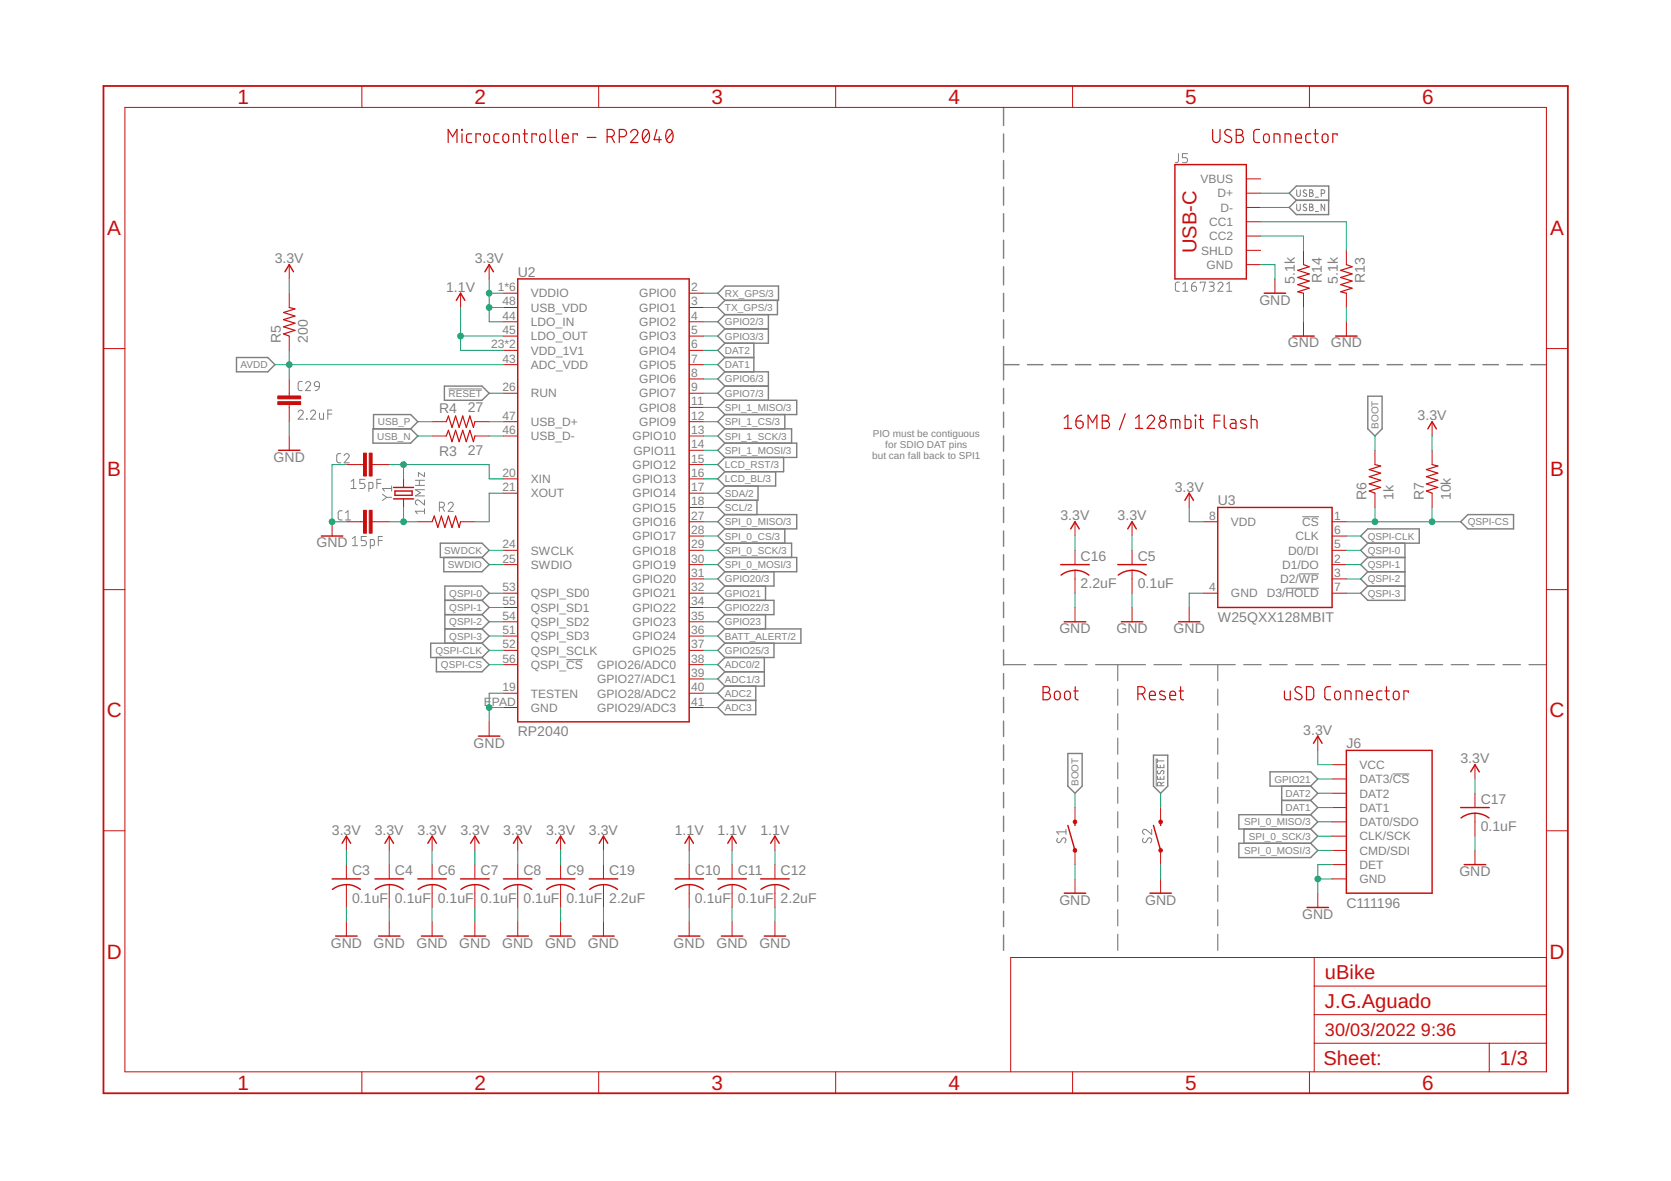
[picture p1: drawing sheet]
<svg xmlns="http://www.w3.org/2000/svg" width="297mm" height="210mm" viewBox="0 0 297 210" stroke-linecap="round" stroke-linejoin="round" font-family="sans-serif">
<g fill="none" stroke="#808080" stroke-width=".21">
<path d="M178.4 118.1h3.9M183.8 118.1h4M189.3 118.1h4M194.8 118.1h8.8M198.7 118.1v2.9M205.1 118.1h5M211.6 118.1h8M216.5 118.1v2.9M221.1 118.1h3.1M225.7 118.1h3.1M230.3 118.1h3.1M234.9 118.1h3.1"/>
<path d="M239.5 118.1h3.1M244.1 118.1h3.1M248.7 118.1h3.1M253.3 118.1h3.2M258 118.1h3.1M262.6 118.1h3.1M267.2 118.1h3.1M271.8 118.1h3.1M198.7 122.5v2.8M198.7 126.9v2.8M198.7 131.2v2.8M198.7 135.6v2.8"/>
<path d="M198.7 139.9v2.9M216.5 122.5v2.8M216.5 126.9v2.8M216.5 131.2v2.8M216.5 135.6v2.8M216.5 139.9v2.9M198.7 144.3v2.8M198.7 148.6v2.9M198.7 153v2.9M198.7 157.4v2.8M216.5 144.3v2.8M216.5 148.6v2.9"/>
<path d="M216.5 153v2.9M216.5 157.4v2.8M198.7 161.7v2.8M198.7 166.1v2.8M216.5 161.7v2.8M216.5 166.1v2.8"/>
</g>
<g fill="none" stroke="#808080" stroke-width=".18">
<path d="M209.5 27.3l-.1 1.4-.1 .2h-.4M211.1 27.3h-.9v.7h.5a.45 .45 0 0 1 .4 .5 .45 .45 0 0 1-.4 .4h-.5M230.5 36.3v1l.3 .1 .3-.1v-1M230.5 33.7v1l.3 .2 .3-.2v-1M232.2 36.4l-.4-.1-.1 .3 .6 .5a.33 .33 0 0 1-.2 .4 .33 .33 0 0 1-.5-.2M232.2 33.8h-.4l-.1 .2 .5 .4a.29 .29 0 0 1 0 .5 .29 .29 0 0 1-.4-.1h-.2M232.8 36.3h.3l.3 .2-.3 .3 .3 .3-.1 .3h-.5zM232.8 33.7h.3l.3 .3-.3 .3 .3 .2-.1 .4h-.5zM232.8 36.8h.3M232.8 34.3h.3M233.8 37.6h.6M233.8 35.1h.6"/>
<path d="M234.9 34.4l.5-.1v-.4l-.5-.2v1.2M235.5 36.3v1.1l-.7-1.1v1.1M209.7 50.1l-.7 .1-.1 .3 .1 1.1 .2 .2h.5M210.2 51.8h.9M210.2 50.5l.5-.4v1.7M211.8 50.9h.5a.45 .45 0 0 1 .4 .5 .45 .45 0 0 1-.4 .4 .45 .45 0 0 1-.5-.5zM212.5 50.1l-.2 .1a.68 .68 0 0 0-.5 .7M213.4 50.3v-.2h.9l-.5 1.7M214.9 50.1h.6a.36 .36 0 0 1 .3 .4 .36 .36 0 0 1-.3 .4h-.4M215.4 50.9a.46 .46 0 0 1 .4 .4 .46 .46 0 0 1-.4 .5h-.5M216.5 50.5a.44 .44 0 0 1 .6-.3 .44 .44 0 0 1 .2 .7l-.8 .9h.9M218.1 51.8h.9"/>
<path d="M218.1 50.5l.4-.4v1.7M53 73.2a.45 .45 0 0 1 .6-.3 .45 .45 0 0 1 .2 .7l-.8 .9h.9M53.7 67.8h-.5l-.2 .4 .1 1.1 .6 .1M54.3 68.2a.44 .44 0 0 1 .6-.4 .44 .44 0 0 1 .2 .7l-.8 .9h.9M54.5 74.4l.1 .1zM55.2 73.2a.44 .44 0 0 1 .6-.3 .44 .44 0 0 1 .2 .7l-.8 .9h.9M56 67.9l.3-.1 .3 .1 .2 .8-.8-.1-.1-.4zM56.8 73.4v.9l.3 .2h.4v-1.1M56.8 68.7a.74 .74 0 0 1-.8 .7M58.3 73.6h.7M59 72.9h-.7v1.6M79.7 69.1h6"/>
<path d="M60.6 80.6h-.5l-.2 .4 .1 1.1 .6 .2M60.8 90.8h-.5l-.2 .3 .1 1.2 .6 .1M61.2 81a.44 .44 0 0 1 .6-.4 .44 .44 0 0 1 .1 .7l-.7 1h.9M61.4 92.4h.9M61.4 91.1l.5-.3v1.6M62.4 85.6l.5-.4v1.6M62.4 86.8h.9M62.7 95.7l.4-.3v1.6M62.7 97h.9M64.9 85.2h-.9v.7h.5a.46 .46 0 0 1 .4 .5 .46 .46 0 0 1-.4 .4h-.5M65.1 95.4h-.9v.7h.6a.46 .46 0 0 1 .3 .4 .46 .46 0 0 1-.3 .5h-.6M65.6 86.8h.5l.2-.1v-.7l-.1-.2-.6-.1v1.7"/>
<path d="M65.8 97h.6l.1-.2v-.6l-.1-.3h-.6v1.6M67 85.9h.7M67.2 96.1h.8M67.7 85.2h-.7v1.6M68 95.4h-.8v1.6M68 87.8l.7 .6M68.7 88.4l-.7 .5M68.7 88.4h.9M69.6 86.8h-1.6l.3 .5M69.6 86.4v.9M73.8 86.3h1.7M73.8 85.4h1.7"/>
<path d="M74.5 85.4v.9M75.5 88.9v.8l-1-.7a.44 .44 0 0 0-.6 .1 .44 .44 0 0 0 .3 .6M75.5 90.9h-1.7l.4 .4M75.5 84v.7l-1.1-.7v.7M75.5 90.4v.9M75.5 87h-1.7l.9 .6-.9 .5h1.7M78.1 90.2h.5a.46 .46 0 0 0 .4-.5 .46 .46 0 0 0-.4-.4h-.5v1.6M78.7 90.2l.3 .7M79.7 89.6a.44 .44 0 0 1 .6-.3 .44 .44 0 0 1 .1 .7l-.7 .9h.9M231.5 91.8h3M100.7 117.2h2.9M228.5 104.5h6"/>
<path d="M230.9 102h3.6M205.5 134.9v4.8M205.7 134.9v.7M205.7 135.9v.5h1.2v-.5M205.7 138v.5h1.2v-.5M205.7 135.2h1.2M205.8 137v.4l.2 .1 .2-.1 .2-.3a.32 .32 0 0 1 .5 0 .32 .32 0 0 1-.2 .5M206.2 136v.4M206.2 138.1v.4M206.4 139.7l-.1-.6-.3-.1-.2 .2-.1 .5h1.2M206.9 139l-.5 .3M247.6 137.6h2.9"/>
<path d="M188 149l-.1 .2a.38 .38 0 0 0 .1 .5 .38 .38 0 0 0 .5-.1l.3-.5a.41 .41 0 0 1 .6-.1 .41 .41 0 0 1 0 .6l-.1 .2M189.5 147.8h-1.6l.3 .5M189.5 147.4v.9M203.2 149l-.1 .2a.38 .38 0 0 0 .2 .5 .38 .38 0 0 0 .5-.1l.2-.5a.41 .41 0 0 1 .7-.1 .41 .41 0 0 1-.1 .6l-.1 .2M204.7 147.4v.9l-.9-.8a.44 .44 0 0 0-.7 .2 .44 .44 0 0 0 .4 .6"/>
</g>
<g fill="none" stroke="#808080" stroke-width=".25">
<path d="M178.4 19.1v3.2M178.4 23.8v3.2M178.4 28.5v3.2M178.4 33.3v3.2M178.4 38v3.2M229.2 34.3l1.2-1.2h5.8v2.5h-5.8zM230.4 35.6l-1.2 1.3 1.2 1.2h5.8v-2.5M127.6 52.1l1.3-1.3h9.5v2.6h-9.5zM128.9 55.9l-1.3 1.3 1.3 1.3M128.9 53.4l-1.3 1.3 1.3 1.2M128.9 58.5h7.7M128.9 58.5l-1.3 1.2 1.3 1.3"/>
<path d="M136.6 55.9v5.1h-7.7M138.2 53.4v2.5h-9.3M178.4 42.7v3.2M178.4 47.4v3.2M178.4 52.1v3.3M178.4 56.9v3.2M42 63.5h5.6l1.3 1.3-1.3 1.3h-5.6zM66.3 76.2h6.7l1.3 1.3-1.3 1.3h-6.7zM66.4 76.2v-2.5h6.6l1.3 1.3-1.3 1.2M79 68.6h6.7l1.3 1.3-1.3 1.2h-6.7zM128.9 76.2l-1.3 1.3 1.3 1.3M128.9 73.7l-1.3 1.3 1.3 1.2"/>
<path d="M128.9 68.6l-1.3 1.3 1.3 1.2M128.9 71.1h12.7v2.6h-12.7M128.9 68.6h7.7M128.9 78.8h12.7v2.5h-12.7M128.9 76.2h11.8v2.6M128.9 66.1h7.7v5M128.9 63.5h5.1M128.9 61l-1.3 1.3 1.3 1.2M128.9 66.1l-1.3 1.3 1.3 1.2M128.9 71.1l-1.3 1.3 1.3 1.3M128.9 63.5l-1.3 1.3 1.3 1.3M128.9 78.8l-1.3 1.2 1.3 1.3"/>
<path d="M134 61v5.1M139.5 73.7v2.5M178.4 61.6v5.9M178.4 69v2.8M178.4 73.3v2.7M178.4 77.5v2.7M178.4 64.8h2.7M182.6 64.8h2.8M186.9 64.8h2.8M191.2 64.8h2.7M195.4 64.8h2.8M199.7 64.8h2.8"/>
<path d="M204 64.8h2.7M208.2 64.8h2.8M212.5 64.8h2.7M216.7 64.8h2.8M221 64.8h2.8M225.3 64.8h2.7M229.5 64.8h2.8M233.8 64.8h2.7M238 64.8h2.8M242.3 64.8h2.8M243.1 70.4h2.6v5.8l-1.3 1.3-1.3-1.3zM246.6 64.8h2.7"/>
<path d="M250.8 64.8h2.8M255.1 64.8h2.8M259.3 64.8h2.8M263.6 64.8h2.8M267.9 64.8h2.7M272.1 64.8h2.8M78.3 96.5h7.4l1.3 1.3-1.3 1.3h-7.4zM78.9 99.1v2.5h6.8l1.3-1.2-1.3-1.3M128.9 99.1h12.7v2.5h-12.7M128.9 91.5h12.7v2.5h-12.7M128.9 96.5h11.8v2.6M128.9 91.5l-1.3 1.2 1.3 1.3"/>
<path d="M128.9 96.5l-1.3 1.3 1.3 1.3M128.9 99.1l-1.3 1.3 1.3 1.2M128.9 94l-1.3 1.3 1.3 1.2M128.9 81.3l-1.3 1.3 1.3 1.2M128.9 83.8l-1.3 1.3 1.3 1.3M128.9 86.4l-1.3 1.3 1.3 1.2M128.9 88.9l-1.3 1.3 1.3 1.3M134.6 88.9v2.6M134.7 86.4v2.5h-5.8M137.9 83.8v2.6h-9M139.3 81.3v2.5h-10.4M139.5 94v2.5"/>
<path d="M178.4 81.7v2.7M178.4 85.9v2.7M178.4 90.1v2.8M178.4 94.4v2.7M178.4 98.6v2.7M241.9 95.3l1.2-1.3h9.2v2.5h-9.2zM243.1 99.1h6.6M243.1 96.5l-1.2 1.3 1.2 1.3M243.1 99.1l-1.2 1.3 1.2 1.2M249.7 96.5v10.2h-6.6l-1.2-1.3 1.2-1.2M259.7 92.7l1.2-1.2h8.1v2.5h-8.1zM77.6 116.9v2.5h8.1l1.3-1.3-1.3-1.2"/>
<path d="M79.1 106.7h6.6M79.1 111.8h6.6M79.1 109.2h6.6M85.7 114.3h-9.1v2.6h9.1M85.7 114.3l1.3 1.3-1.3 1.3M85.7 106.7l1.3-1.3-1.3-1.2h-6.6v10.1M85.7 111.8l1.3 1.3-1.3 1.2M85.7 106.7l1.3 1.3-1.3 1.2M85.7 109.2l1.3 1.3-1.3 1.3M128.9 119.4h7M128.9 111.8h13.5v2.5h-13.5M128.9 106.7h8.7v2.5h-8.7"/>
<path d="M128.9 116.9l-1.3 1.2 1.3 1.3M128.9 119.4l-1.3 1.3 1.3 1.2M128.9 109.2l-1.3 1.3 1.3 1.3M128.9 104.2l-1.3 1.2 1.3 1.3M128.9 106.7l-1.3 1.3 1.3 1.2M128.9 111.8l-1.3 1.3 1.3 1.2M128.9 101.6l-1.3 1.3 1.3 1.3M128.9 114.3l-1.3 1.3 1.3 1.3M135.9 116.9v5h-7M136.1 104.2v2.5M136.1 109.2v2.6M137.6 114.3v2.6h-8.7"/>
<path d="M137.6 101.6v2.6h-8.7M178.4 102.8v2.8M178.4 107v2.8M178.4 111.3v2.7M178.4 115.5v2.7M178.4 119.7v2.7M243.1 101.6h6.6M243.1 104.2h6.6M243.1 101.6l-1.2 1.3 1.2 1.3M128.9 124.5h5.4M128.9 121.9l-1.3 1.3 1.3 1.3M134.3 121.9v5.1h-5.4l-1.3-1.2 1.3-1.3"/>
<path d="M178.4 124v2.7M178.4 128.2v2.7M178.4 132.4v2.7M178.4 136.6v2.7M189.8 133.9h2.6v5.8l-1.3 1.3-1.3-1.3zM205 134.2h2.6v5.5l-1.3 1.3-1.3-1.3zM225.8 137.2h7.2l1.3 1.3-1.3 1.2h-7.2zM227.8 139.7v5.1M233 139.7l1.3 1.3-1.3 1.3M178.4 140.8v2.8M178.4 145.1v2.7M178.4 149.3v2.7"/>
<path d="M178.4 153.5v2.8M178.4 157.7v2.8M220.2 149.9h12.8l1.3 1.3-1.3 1.2h-12.8zM221.1 147.3v2.6M227.8 142.3h5.2M233 144.8l1.3 1.3-1.3 1.2M233 144.8h-12.8v2.5h12.8M233 147.3l1.3 1.3-1.3 1.3M233 142.3l1.3 1.2-1.3 1.3M178.4 162v2.7M178.4 166.2v2.7"/>
</g>
<g fill="none" stroke="#c90d0c" stroke-width=".21">
<path d="M79.7 25.3v-2.3l.8 1.3 .7-1.3v2.3M82.1 23h.1v.1h-.1zM82.1 23.8v1.5M83.8 23.8h-.6l-.3 .4 .1 1 .8 .1M85.4 24v-.2h-.8v1.5M86.1 24l.5-.2a.47 .47 0 0 1 .4 .5v.5a.52 .52 0 0 1-.5 .5 .52 .52 0 0 1-.5-.5zM88.7 23.8h-.7l-.2 .4 .1 1 .8 .1M89.5 24l.5-.2a.47 .47 0 0 1 .4 .5v.5a.52 .52 0 0 1-.5 .5 .52 .52 0 0 1-.5-.5zM91.3 25.3v-1.5l.9 .1 .1 1.4M93 23.8h.8M93.3 23v2.1l.2 .2h.3M95.3 24v-.2h-.7v1.5"/>
<path d="M96.1 24l.4-.2a.47 .47 0 0 1 .5 .5v.5a.52 .52 0 0 1-.6 .5 .52 .52 0 0 1-.5-.5zM97.8 23v2l.1 .2 .3 .1M98.9 23v2.1l.4 .2M100 24.6h1a.54 .54 0 0 0-.4-.8 .54 .54 0 0 0-.6 .5l.1 .9 .9 .1M102.6 24v-.2h-.7v1.5M104.4 24.4h1.5M107.9 24.3h.7a.65 .65 0 0 0 .6-.6 .65 .65 0 0 0-.6-.7h-.7v2.3M108.7 24.3l.5 1M110.1 24.3h.6a.65 .65 0 0 0 .7-.6 .65 .65 0 0 0-.7-.7h-.6v2.3M112.1 23.5a.65 .65 0 0 1 .9-.5 .65 .65 0 0 1 .2 1l-1.1 1.3h1.3M114.4 23.2a.53 .53 0 0 1 .7-.1 .53 .53 0 0 1 .3 .5 1.53 1.53 0 0 1-.4 1.7h-.2a1.4 1.4 0 0 1-.4-2.1zM115.3 23.5l-1 1.3"/>
<path d="M116.8 23l-.5 1.8h1.3M117.2 24.3v1M118.6 23.2a.55 .55 0 0 1 .6-.1 .55 .55 0 0 1 .4 .5 1.32 1.32 0 0 1-.6 1.7 1.4 1.4 0 0 1-.4-2.1zM119.5 23.5l-1 1.3M215.6 23v1.7a.66 .66 0 0 0 .6 .6 .66 .66 0 0 0 .7-.6v-1.7M218.8 23.2a.58 .58 0 0 0-.9-.1 .58 .58 0 0 0 .1 .9l.7 .4a.54 .54 0 0 1 .2 .7 .54 .54 0 0 1-.8 .2l-.4-.3M219.8 23h.6a.52 .52 0 0 1 .5 .5 .52 .52 0 0 1-.5 .5 .65 .65 0 0 1 .7 .7 .65 .65 0 0 1-.7 .6h-.6zM219.8 24h.6M223.9 23h-.5a.54 .54 0 0 0-.5 .5l.1 1.6 .2 .2h.7M224.7 24l.5-.2a.47 .47 0 0 1 .4 .5v.5a.52 .52 0 0 1-.5 .5 .52 .52 0 0 1-.5-.5zM226.5 25.3v-1.5l.9 .1 .1 1.4M228.4 25.3v-1.5l1 .1 .1 1.4"/>
<path d="M230.3 24.6h1.1a.54 .54 0 0 0-.4-.8 .54 .54 0 0 0-.7 .5l.1 .9 1 .1M233 23.8h-.6l-.3 .4v.8l.1 .2 .8 .1M233.6 23.8h.7M233.8 23v2.1l.3 .2h.2M235.2 24l.4-.2a.47 .47 0 0 1 .5 .5v.5a.52 .52 0 0 1-.5 .5 .52 .52 0 0 1-.6-.5zM237.7 24v-.2h-.8v1.5M51.4 54.7l1 .2-2 .6 2 .7-2 .6 2 .6-2 .7 2 .6-2 .7 1 .3M231.7 47l1 .4-2 .6 2 .7-2 .6 2 .7-2 .6 2 .6-2 .7 1 .2M239.3 47l1 .4-2 .6 2 .7-2 .6 2 .7-2 .6 2 .6-2 .7 1 .2M79.3 77.5l.4-1 .6 2 .7-2 .6 2 .7-2 .6 2 .6-2 .7 2 .2-1M79.3 75l.4-1.1 .6 2.1 .7-2.1 .6 2.1 .7-2.1 .6 2.1 .6-2.1 .7 2.1 .2-1M189.2 74.3l.6-.5v2.3"/>
<path d="M189.2 76.1h1.3M191.3 74.8h.7a.66 .66 0 0 1 .6 .8 .66 .66 0 0 1-.7 .5 .66 .66 0 0 1-.6-.6zM192.3 73.8h-.3a1.04 1.04 0 0 0-.7 1M193.4 76.1v-2.3l.8 1.3 .8-1.3v2.3M195.9 73.8h.7a.52 .52 0 0 1 .5 .5 .52 .52 0 0 1-.5 .5 .66 .66 0 0 1 .6 .7 .66 .66 0 0 1-.6 .6h-.7zM195.9 74.8h.7M200 73.5l-1 2.9M201.8 76.1h1.3M201.8 74.3l.7-.5v2.3M203.9 74.3a.64 .64 0 0 1 .9-.5 .64 .64 0 0 1 .2 1l-1.1 1.3h1.3M208.2 76.1v-1.5l1.4 .1 .1 1.4M209 74.6v1.5"/>
<path d="M210.7 73.8v2.3h.8l.2-.2v-1.1l-.2-.2h-.8M212.4 73.8h.2v.1h-.2zM212.5 74.6v1.5M213.1 74.6h.8M213.4 73.8v2.1l.3 .2h.2M215.8 74.8h1.1M216.9 73.8h-1.1v2.3M217.6 73.8v2.1l.4 .2M218.8 74.6h.7l.2 .4v1.1h-.6a.46 .46 0 0 1-.4-.4 .46 .46 0 0 1 .4-.5h.6M221.5 74.7a.61 .61 0 0 0-1 .1l.1 .3 .8 .4a.34 .34 0 0 1 .2 .4 .34 .34 0 0 1-.3 .2l-.7-.1M222.4 74.6h.8l.2 .2 .1 1.3M222.4 73.8v2.3"/>
<path d="M76.8 92.7l.4-1 .6 2 .7-2 .6 2 .6-2 .6 2 .7-2 .6 2 .3-1M244.4 82.6l1 .2-2 .7 2 .6-2 .6 2 .7-2 .6 2 .6-2 .7 1 .4M254.6 82.6l1 .2-2 .7 2 .6-2 .6 2 .7-2 .6 2 .6-2 .7 1 .4M185.4 122h.7a.52 .52 0 0 1 .5 .6 .52 .52 0 0 1-.5 .5 .65 .65 0 0 1 .6 .6 .65 .65 0 0 1-.6 .7h-.7zM185.4 123.1h.7M187.5 123l.4-.2 .4 .2 .2 .9a.52 .52 0 0 1-.6 .5 .52 .52 0 0 1-.5-.5zM189.4 123l.4-.2a.92 .92 0 0 1 .2 1.5l-.3 .1-.4-.4-.1-.7zM190.9 122.8h.8M191.1 122v2l.2 .3 .4 .1M202.3 123.3h.6a.65 .65 0 0 0 .7-.6 .65 .65 0 0 0-.7-.7h-.6v2.4M203 123.3l.6 1.1M204.3 123.6h1.1a.55 .55 0 0 0-.4-.8 .55 .55 0 0 0-.7 .5l.1 1 1 .1"/>
<path d="M207.1 123a.59 .59 0 0 0-1 .1l.1 .3a1.23 1.23 0 0 1 1 .6l-.1 .2a.82 .82 0 0 1-1 0M207.9 123.6h1.1a.54 .54 0 0 0-.4-.8 .54 .54 0 0 0-.7 .5l.2 1 .9 .1M209.6 122.8h.8M209.9 122v2.1l.2 .3h.3M228.3 122.8v1.2l.2 .3 .2 .1h.7v-1.6M231.3 122.2a.58 .58 0 0 0-.9-.1 .58 .58 0 0 0 .1 .9l.7 .4a.58 .58 0 0 1 .1 .9 .58 .58 0 0 1-.9-.1l-.3-.1M232.2 122l.9 .1 .4 .4v1.4l-.4 .5h-.9zM236.5 122h-.5a.51 .51 0 0 0-.5 .6v1.4l.4 .4h.6M237.4 123l.4-.2a.92 .92 0 0 1 .2 1.5l-.3 .1-.4-.4-.1-.7zM239.1 124.4v-1.6l1 .1 .1 1.5M241.1 124.4v-1.6h.6l.4 .3v1.3M243 123.6h1a.54 .54 0 0 0-.4-.8 .54 .54 0 0 0-.6 .5l.1 1 .9 .1"/>
<path d="M245.7 122.8l-.7 .1-.2 .3v.8l.1 .3 .8 .1M246.2 122.8h.8M246.5 122v2.1l.2 .3h.3M247.8 123l.5-.2a.47 .47 0 0 1 .4 .5v.6a.52 .52 0 0 1-.5 .5 .52 .52 0 0 1-.5-.5zM250.3 123.1v-.3h-.7v1.6"/>
<circle cx="206.7" cy="75.5" r=".65"/>
<circle cx="206.7" cy="74.3" r=".52"/>
</g>
<g fill="none" stroke="#c90d0c" stroke-width=".18">
<path d="M22.2 19.1h252.7v171.4h-252.7zM64.3 15.3v3.8M106.4 15.3v3.8M148.5 15.3v3.8M190.7 15.3v3.8M232.8 15.3v3.8M221.6 31.8h2.5M221.6 39.4h2.5M221.6 34.3h2.5M221.6 36.9h2.5M51.4 47v2.6M51.4 52.1v2.6"/>
<path d="M51.4 59.7v2.6M81.9 52.1v2.6M87 47v2.6M89.5 54.7h2.5M89.5 52.1h2.5M89.5 57.2h2.5M89.5 59.7h2.5M122.5 54.7h2.6M122.5 52.1h2.6M122.5 57.2h2.6M122.5 59.7h2.6M221.6 47h2.5"/>
<path d="M221.6 42h2.5M221.6 44.5h2.5M226.6 49.6v2.5M231.7 44.5v2.5M231.7 52.1v2.6M231.7 57.2v2.5M239.3 44.5v2.5M239.3 52.1v2.6M239.3 57.2v2.5M18.4 62h3.8M51.4 67.4v3M51.4 71.9v3.1"/>
<path d="M51.4 77.5v2.5M76.8 75h2.5M76.8 77.5h2.5M84.4 75h2.6M84.4 77.5h2.6M89.5 69.9h2.5M89.5 62.3h2.5M89.5 75h2.5M89.5 77.5h2.5M89.5 64.8h2.5M122.5 69.9h2.6M122.5 62.3h2.6"/>
<path d="M122.5 75h2.6M122.5 77.5h2.6M122.5 64.8h2.6M122.5 67.4h2.6M122.5 72.4h2.6M254.6 75v2.5M274.9 62h3.8M59 92.7v2.6M61.6 92.7h3M61.6 82.6h3M66.1 92.7h3.1M66.1 82.6h3.1"/>
<path d="M71.7 85.1v1.5M71.7 88.7v1.5M74.3 92.7h2.5M81.9 92.7h2.5M89.5 97.8h2.5M89.5 85.1h2.5M89.5 87.7h2.5M122.5 92.7h2.6M122.5 82.6h2.6M122.5 97.8h2.6M122.5 85.1h2.6M122.5 87.7h2.6"/>
<path d="M122.5 80h2.6M122.5 90.2h2.6M122.5 95.3h2.6M191.1 92.7v2.6M191.1 97.8v2.6M201.2 92.7v2.6M201.2 97.8v2.6M211.4 87.7v2.5M213.9 92.7h2.6M236.8 92.7h2.5M236.8 97.8h2.5M236.8 95.3h2.5"/>
<path d="M244.4 80v2.6M244.4 87.7v2.5M254.6 80v2.6M254.6 87.7v2.5M18.4 104.8h3.8M89.5 100.4h2.5M89.5 105.4h2.5M89.5 108h2.5M89.5 110.5h2.5M89.5 113.1h2.5M89.5 115.6h2.5M89.5 118.1h2.5"/>
<path d="M122.5 100.4h2.6M122.5 102.9h2.6M122.5 105.4h2.6M122.5 108h2.6M122.5 110.5h2.6M122.5 113.1h2.6M122.5 115.6h2.6M122.5 118.1h2.6M191.1 101.4v4M191.1 108v2.5M201.2 101.4v4M201.2 108v2.5"/>
<path d="M211.4 108v2.5M213.9 105.4h2.6M236.8 100.4h2.5M236.8 102.9h2.5M236.8 105.4h2.5M274.9 104.8h3.8M87 128.3v2.5M89.5 123.2h2.5M89.5 125.8h2.5M122.5 123.2h2.6M122.5 125.8h2.6M122.5 120.7h2.6"/>
<path d="M234.3 130.8v2.6M236.8 138.5h2.5M236.8 135.9h2.5M262.2 135.9v2.6M18.4 147.7h3.8M61.6 148.6v2.6M61.6 153.7v2.5M61.6 157.2v4.1M69.2 148.6v2.6M69.2 153.7v2.5M69.2 157.2v4.1M76.8 148.6v2.6"/>
<path d="M76.8 153.7v2.5M76.8 157.2v4.1M84.4 148.6v2.6M84.4 153.7v2.5M84.4 157.2v4.1M92 148.6v2.6M92 153.7v2.5M92 157.2v4.1M99.7 148.6v2.6M99.7 153.7v2.5M99.7 157.2v4.1M107.3 148.6v2.6"/>
<path d="M107.3 153.7v2.5M107.3 157.2v4.1M122.5 148.6v2.6M122.5 153.7v2.5M122.5 157.2v4.1M130.1 148.6v2.6M130.1 153.7v2.5M130.1 157.2v4.1M137.8 148.6v2.6M137.8 153.7v2.5M137.8 157.2v4.1M191.1 143.5v2.6"/>
<path d="M191.1 151.2v2.5M191.1 156.2v2.5M206.3 143.5v2.6M206.3 151.2v2.5M206.3 156.2v2.5M234.3 158.7v2.6M236.8 151.2h2.5M236.8 146.1h2.5M236.8 156.2h2.5M236.8 141h2.5M236.8 143.5h2.5M236.8 148.6h2.5"/>
<path d="M236.8 153.7h2.5M262.2 141v2.5M262.2 144.5v4.1M262.2 151.2v2.5M274.9 147.7h3.8M61.6 163.8v2.6M69.2 163.8v2.6M76.8 163.8v2.6M84.4 163.8v2.6M92 163.8v2.6M99.7 163.8v2.6M107.3 163.8v2.6"/>
<path d="M122.5 163.8v2.6M130.1 163.8v2.6M137.8 163.8v2.6M233.6 170.2v20.3M233.6 175.3h41.3M274.9 170.2h-95.2v20.3M64.3 190.5v3.8M106.4 190.5v3.8M148.5 190.5v3.8M190.7 190.5v3.8M232.8 190.5v3.8M233.6 185.4h41.3"/>
<path d="M233.6 180.3h41.3M264.7 185.4v5.1"/>
</g>
<path d="M18.4 15.3h260.3v179h-260.3z" fill="none" stroke="#c90d0c" stroke-width=".32"/>
<g fill="#c90d0c" stroke="#c90d0c" stroke-width=".18">
<path d="M65.6 90.7h.5v4.1h-.5z"/>
<path d="M64.6 90.7h.5v4.1h-.5z"/>
<path d="M65.6 80.5h.5v4.1h-.5z"/>
<path d="M64.6 80.5h.5v4.1h-.5z"/>
<path d="M49.4 71.4h4v.5h-4z"/>
<path d="M49.4 70.4h4v.5h-4z"/>
</g>
<g fill="none" stroke="#c90d0c" stroke-width=".25">
<path d="M208.9 29.3h12.7v20.3h-12.7zM50.7 48.3l.7-1.3 .8 1.3M81.1 53.4l.8-1.3 .7 1.3M86.2 48.3l.8-1.3 .7 1.3M92 49.6h30.5v78.7h-30.5zM224.7 52.1h3.8M229.8 59.7h3.8M237.4 59.7h3.8M253.8 76.2l.8-1.2 .7 1.2M49.5 80h3.8M57.1 95.3h3.8M70 86.6h3.5"/>
<path d="M70 88.7h3.5M70.2 87.3h3.1v.7h-3.1zM190.3 94l.8-1.3 .8 1.3M200.5 94l.7-1.3 .8 1.3M210.6 88.9l.8-1.2 .8 1.2M216.5 90.2h20.3v17.8h-20.3zM188.6 100.4h5M189.2 110.5h3.8M191.1 101.3a4 4 0 0 1 2.5 .9M191.1 101.4a4.2 4.2 0 0 0-2.5 .8M198.7 100.4h5.1M199.3 110.5h3.8"/>
<path d="M201.2 101.3a4 4 0 0 1 2.5 .9M201.2 101.4h-.5a4 4 0 0 0-1.9 .8M209.5 110.5h3.8M85 130.8h3.9M233.5 132.1l.8-1.3 .7 1.3M239.3 133.4h15.3v25.3h-15.3zM261.4 137.2l.8-1.3 .8 1.3M59 156.2h5.1M59.1 158.1a4 4 0 0 1 5 0M60.8 149.9l.8-1.3 .7 1.3M66.7 156.2h5M66.7 158.1a4 4 0 0 1 5 0"/>
<path d="M68.4 149.9l.8-1.3 .8 1.3M74.3 156.2h5M74.3 158.1a4 4 0 0 1 5 0M76.1 149.9l.7-1.3 .8 1.3M81.9 156.2h5.1M82 158.1a4 4 0 0 1 4.9 0M83.7 149.9l.7-1.3 .8 1.3M89.5 156.2h5.1M89.6 158.1a4 4 0 0 1 4.9 0M91.3 149.9l.7-1.3 .8 1.3M97.1 156.2h5.1M97.2 158.1a4 4 0 0 1 5 0"/>
<path d="M98.9 149.9l.8-1.3 .7 1.3M104.7 156.2h5.1M104.8 158.1a4 4 0 0 1 5 0M106.5 149.9l.8-1.3 .7 1.3M120 156.2h5.1M120.1 158.1a4 4 0 0 1 4.9 0M121.8 149.9l.7-1.3 .8 1.3M127.6 156.2h5.1M127.7 158.1a4 4 0 0 1 4.9 0M129.4 149.9l.7-1.3 .8 1.3M135.2 156.2h5.1M135.3 158.1a4.1 4.1 0 0 1 5 0"/>
<path d="M137 149.9l.8-1.3 .7 1.3M189.2 158.7h3.8M189.8 146.7l1.3 4.5M191.1 146.1v.6M204.4 158.7h3.8M205 146.7l1.3 4.5M206.3 146.1v.6M259.7 143.5h5M260.3 153.7h3.8M262.2 144.5l.5 .1a4.2 4.2 0 0 1 2 .8M262.2 144.5a3.9 3.9 0 0 0-2.5 .9M59.7 166.4h3.8"/>
<path d="M67.3 166.4h3.8M74.9 166.4h3.8M82.5 166.4h3.8M90.1 166.4h3.8M97.7 166.4h3.9M105.4 166.4h3.8M120.6 166.4h3.8M128.2 166.4h3.8M135.8 166.4h3.9M232.3 161.3h3.9"/>
</g>
<g fill="#c90d0c" stroke="#c90d0c" stroke-width=".18">
<path d="M206.1 150.9h.4l.2 .3-.2 .2h-.4z" fill-rule="evenodd"/>
<path d="M190.9 150.9h.4v.5h-.4l-.1-.2z" fill-rule="evenodd"/>
<circle cx="206.3" cy="146.1" r=".33"/>
<circle cx="191.1" cy="146.1" r=".33"/>
</g>
<g fill="none" stroke="#0dab76" stroke-width=".18">
<path d="M224.1 39.4h15.2v5.1M224.1 36.9h5.1M224.1 34.3h5.1M51.4 49.6v2.5M81.9 59.7h7.6M81.9 54.7v7.6h7.6M87 49.6v7.6h2.5M87 52.1h2.5M87 54.7h2.5M125.1 52.1h2.5M125.1 54.7h2.5M125.1 57.2h2.5"/>
<path d="M125.1 59.7h2.5M224.1 47h2.5v2.6M224.1 42h7.6v2.5M231.7 54.7v2.5M239.3 54.7v2.5M48.9 64.8h40.6M51.4 62.3v5.1M51.4 75v2.5M74.3 77.5h2.5M74.3 75h2.5M87 69.9h2.5M87 77.5h2.5"/>
<path d="M87 75h2.5M125.1 69.9h2.5M125.1 77.5h2.5M125.1 75h2.5M125.1 62.3h2.5M125.1 64.8h2.5M125.1 67.4h2.5M125.1 72.4h2.5M244.4 77.5v2.5M254.6 77.5v2.5M61.6 82.6h-2.6v10.1h2.6M69.2 82.6h17.8v2.5h2.5"/>
<path d="M69.2 92.7h5.1M71.7 82.6v2.5M71.7 90.2v2.5M87 97.8h2.5M89.5 87.7h-2.5v5h-2.6M125.1 82.6h2.5M125.1 92.7h2.5M125.1 95.3h2.5M125.1 97.8h2.5M125.1 87.7h2.5M125.1 85.1h2.5M125.1 80h2.5"/>
<path d="M125.1 90.2h2.5M191.1 95.3v2.5M201.2 95.3v2.5M211.4 90.2v2.5h2.5M239.3 92.7h20.4M239.3 95.3h2.6M239.3 97.8h2.6M244.4 90.2v2.5M254.6 90.2v2.5M87 105.4h2.5M87 100.4h2.5M87 118.1h2.5"/>
<path d="M87 115.6h2.5M87 113.1h2.5M87 108h2.5M87 110.5h2.5M125.1 105.4h2.5M125.1 100.4h2.5M125.1 118.1h2.5M125.1 115.6h2.5M125.1 113.1h2.5M125.1 108h2.5M125.1 110.5h2.5M125.1 102.9h2.5"/>
<path d="M191.1 105.4v2.6M201.2 105.4v2.6M213.9 105.4h-2.5v2.6M239.3 105.4h2.6M239.3 100.4h2.6M239.3 102.9h2.6M87 125.8h2.5M89.5 123.2h-2.5v5.1M125.1 125.8h2.5M125.1 123.2h2.5M125.1 120.7h2.5M234.3 133.4v2.5h2.5"/>
<path d="M234.3 138.5h2.5M262.2 138.5v2.5M61.6 151.2v2.5M69.2 151.2v2.5M76.8 151.2v2.5M84.4 151.2v2.5M92 151.2v2.5M99.7 151.2v2.5M107.3 151.2v2.5M122.5 151.2v2.5M130.1 151.2v2.5M137.8 151.2v2.5"/>
<path d="M191.1 141v2.5M191.1 153.7v2.5M206.3 141v2.5M206.3 153.7v2.5M234.3 156.2h2.5M234.3 141h2.5M234.3 146.1h2.5M234.3 148.6h2.5M234.3 151.2h2.5M234.3 143.5h2.5M236.8 153.7h-2.5v5M262.2 148.6v2.6"/>
<path d="M61.6 161.3v2.5M69.2 161.3v2.5M76.8 161.3v2.5M84.4 161.3v2.5M92 161.3v2.5M99.7 161.3v2.5M107.3 161.3v2.5M122.5 161.3v2.5M130.1 161.3v2.5M137.8 161.3v2.5"/>
</g>
<g fill="#0dab76" stroke="#0dab76" stroke-width=".18">
<circle cx="59" cy="92.7" r=".51"/>
<circle cx="87" cy="125.8" r=".51"/>
<circle cx="234.3" cy="156.2" r=".51"/>
<circle cx="87" cy="52.1" r=".51"/>
<circle cx="87" cy="54.7" r=".51"/>
<circle cx="254.6" cy="92.7" r=".51"/>
<circle cx="244.4" cy="92.7" r=".51"/>
<circle cx="71.7" cy="82.6" r=".51"/>
<circle cx="71.7" cy="92.7" r=".51"/>
<circle cx="81.9" cy="59.7" r=".51"/>
<circle cx="51.4" cy="64.8" r=".51"/>
</g>
<g font-size="3.7" fill="#c90d0c">
<text x="42.2" y="18.5">1</text>
<text x="84.4" y="18.5">2</text>
<text x="126.5" y="18.5">3</text>
<text x="168.6" y="18.5">4</text>
<text x="210.7" y="18.5">5</text>
<text x="252.8" y="18.5">6</text>
<text x="19.1" y="41.8">A</text>
<text x="275.6" y="41.8">A</text>
<text x="19.1" y="84.7">B</text>
<text x="275.6" y="84.7">B</text>
<text x="19" y="127.5">C</text>
<text x="275.5" y="127.5">C</text>
<text x="19" y="170.4">D</text>
<text x="275.5" y="170.4">D</text>
<text x="42.2" y="193.7">1</text>
<text x="84.4" y="193.7">2</text>
<text x="126.5" y="193.7">3</text>
<text x="168.6" y="193.7">4</text>
<text x="210.7" y="193.7">5</text>
<text x="252.8" y="193.7">6</text>
</g>
<g font-size="3.6" fill="#c90d0c">
<text x="212.7" y="45" transform="rotate(-90 212.7 45)">USB-C</text>
<text x="235.5" y="174">uBike</text>
<text x="235.5" y="179.1">J.G.Aguado</text>
<text x="235.3" y="189.4">Sheet:</text>
<text x="266.6" y="189.2">1/3</text>
</g>
<g font-size="3.2" fill="#c90d0c">
<text x="235.5" y="184.2">30/03/2022</text>
<text x="252.6" y="184.2">9:36</text>
</g>
<g font-size="2.5" fill="#808080">
<text x="48.8" y="46.8">3.3V</text>
<text x="84.4" y="46.8">3.3V</text>
<text x="79.3" y="51.9">1.1V</text>
<text x="92" y="49.3">U2</text>
<text x="230.2" y="50.5" transform="rotate(-90 230.2 50.5)">5.1k</text>
<text x="235" y="50.4" transform="rotate(-90 235 50.4)">R14</text>
<text x="237.8" y="50.5" transform="rotate(-90 237.8 50.5)">5.1k</text>
<text x="242.6" y="50.4" transform="rotate(-90 242.6 50.4)">R13</text>
<text x="223.9" y="54.1">GND</text>
<text x="49.9" y="61" transform="rotate(-90 49.9 61)">R5</text>
<text x="54.7" y="61" transform="rotate(-90 54.7 61)">200</text>
<text x="228.9" y="61.8">GND</text>
<text x="236.6" y="61.8">GND</text>
<text x="78.1" y="73.5">R4</text>
<text x="83.2" y="73.2">27</text>
<text x="252" y="74.7">3.3V</text>
<text x="48.6" y="82.1">GND</text>
<text x="78.1" y="81.1">R3</text>
<text x="83.2" y="80.8">27</text>
<text x="208.8" y="87.4">3.3V</text>
<text x="216.5" y="89.7">U3</text>
<text x="242.9" y="88.9" transform="rotate(-90 242.9 88.9)">R6</text>
<text x="247.7" y="88.9" transform="rotate(-90 247.7 88.9)">1k</text>
<text x="253.1" y="88.9" transform="rotate(-90 253.1 88.9)">R7</text>
<text x="257.9" y="88.9" transform="rotate(-90 257.9 88.9)">10k</text>
<text x="188.5" y="92.5">3.3V</text>
<text x="198.7" y="92.5">3.3V</text>
<text x="56.3" y="97.3">GND</text>
<text x="192.1" y="99.7">C16</text>
<text x="202.3" y="99.7">C5</text>
<text x="192.1" y="104.5">2.2uF</text>
<text x="202.3" y="104.5">0.1uF</text>
<text x="188.3" y="112.5">GND</text>
<text x="198.5" y="112.5">GND</text>
<text x="208.6" y="112.5">GND</text>
<text x="216.5" y="110.5">W25QXX128MBIT</text>
<text x="92" y="130.8">RP2040</text>
<text x="231.7" y="130.6">3.3V</text>
<text x="84.2" y="132.9">GND</text>
<text x="239.3" y="132.9">J6</text>
<text x="259.6" y="135.7">3.3V</text>
<text x="263.2" y="142.9">C17</text>
<text x="59" y="148.3">3.3V</text>
<text x="66.6" y="148.3">3.3V</text>
<text x="74.2" y="148.3">3.3V</text>
<text x="81.8" y="148.3">3.3V</text>
<text x="89.5" y="148.3">3.3V</text>
<text x="97.1" y="148.3">3.3V</text>
<text x="104.7" y="148.3">3.3V</text>
<text x="119.9" y="148.3">1.1V</text>
<text x="127.6" y="148.3">1.1V</text>
<text x="135.2" y="148.3">1.1V</text>
<text x="263.2" y="147.7">0.1uF</text>
<text x="62.6" y="155.6">C3</text>
<text x="70.2" y="155.6">C4</text>
<text x="77.8" y="155.6">C6</text>
<text x="85.4" y="155.6">C7</text>
<text x="93.1" y="155.6">C8</text>
<text x="100.7" y="155.6">C9</text>
<text x="108.3" y="155.6">C19</text>
<text x="123.5" y="155.6">C10</text>
<text x="131.1" y="155.6">C11</text>
<text x="138.8" y="155.6">C12</text>
<text x="259.4" y="155.7">GND</text>
<text x="62.6" y="160.4">0.1uF</text>
<text x="70.2" y="160.4">0.1uF</text>
<text x="77.8" y="160.4">0.1uF</text>
<text x="85.4" y="160.4">0.1uF</text>
<text x="93.1" y="160.4">0.1uF</text>
<text x="100.7" y="160.4">0.1uF</text>
<text x="108.3" y="160.4">2.2uF</text>
<text x="123.5" y="160.4">0.1uF</text>
<text x="131.1" y="160.4">0.1uF</text>
<text x="138.8" y="160.4">2.2uF</text>
<text x="188.3" y="160.8">GND</text>
<text x="203.5" y="160.8">GND</text>
<text x="239.3" y="161.3">C111196</text>
<text x="231.5" y="163.3">GND</text>
<text x="58.8" y="168.4">GND</text>
<text x="66.4" y="168.4">GND</text>
<text x="74" y="168.4">GND</text>
<text x="81.6" y="168.4">GND</text>
<text x="89.3" y="168.4">GND</text>
<text x="96.9" y="168.4">GND</text>
<text x="104.5" y="168.4">GND</text>
<text x="119.7" y="168.4">GND</text>
<text x="127.4" y="168.4">GND</text>
<text x="135" y="168.4">GND</text>
</g>
<g font-size="2.1" fill="#808080">
<text x="213.4" y="32.6">VBUS</text>
<text x="216.4" y="35.1">D+</text>
<text x="214.9" y="40.2">CC1</text>
<text x="217" y="37.6">D-</text>
<text x="213.5" y="45.3">SHLD</text>
<text x="214.5" y="47.8">GND</text>
<text x="214.9" y="42.7">CC2</text>
<text x="88.5" y="51.8">1*6</text>
<text x="94.4" y="52.9">VDDIO</text>
<text x="113.6" y="52.9">GPIO0</text>
<text x="122.9" y="51.8">2</text>
<text x="89.3" y="54.3">48</text>
<text x="89.3" y="56.8">44</text>
<text x="89.3" y="59.4">45</text>
<text x="94.4" y="55.4">USB_VDD</text>
<text x="94.4" y="57.9">LDO_IN</text>
<text x="113.6" y="55.4">GPIO1</text>
<text x="113.6" y="57.9">GPIO2</text>
<text x="122.9" y="54.3">3</text>
<text x="122.9" y="56.8">4</text>
<text x="122.9" y="59.4">5</text>
<text x="87.3" y="61.9">23*2</text>
<text x="89.3" y="64.4">43</text>
<text x="94.4" y="63">VDD_1V1</text>
<text x="94.4" y="65.6">ADC_VDD</text>
<text x="94.4" y="60.5">LDO_OUT</text>
<text x="113.6" y="60.5">GPIO3</text>
<text x="113.6" y="63">GPIO4</text>
<text x="113.6" y="65.6">GPIO5</text>
<text x="122.9" y="61.9">6</text>
<text x="122.9" y="64.4">7</text>
<text x="89.3" y="69.5">26</text>
<text x="94.4" y="70.6">RUN</text>
<text x="113.6" y="68.1">GPIO6</text>
<text x="113.6" y="70.6">GPIO7</text>
<text x="122.9" y="67">8</text>
<text x="122.9" y="69.5">9</text>
<text x="89.3" y="74.6">47</text>
<text x="89.3" y="77.1">46</text>
<text x="94.4" y="75.7">USB_D+</text>
<text x="113.6" y="73.2">GPIO8</text>
<text x="113.6" y="75.7">GPIO9</text>
<text x="122.9" y="72.1">11</text>
<text x="122.9" y="74.6">12</text>
<text x="122.9" y="77.1">13</text>
<text x="94.4" y="78.3">USB_D-</text>
<text x="112.5" y="78.3">GPIO10</text>
<text x="112.5" y="83.3">GPIO12</text>
<text x="112.6" y="80.8">GPIO11</text>
<text x="122.9" y="79.7">14</text>
<text x="122.9" y="82.2">15</text>
<text x="89.3" y="84.8">20</text>
<text x="89.3" y="87.3">21</text>
<text x="94.4" y="85.9">XIN</text>
<text x="94.4" y="88.4">XOUT</text>
<text x="112.5" y="85.9">GPIO13</text>
<text x="112.5" y="88.4">GPIO14</text>
<text x="122.9" y="84.8">16</text>
<text x="122.9" y="87.3">17</text>
<text x="122.9" y="89.8">18</text>
<text x="112.5" y="91">GPIO15</text>
<text x="112.5" y="93.5">GPIO16</text>
<text x="122.9" y="92.4">27</text>
<text x="122.9" y="94.9">28</text>
<text x="214.9" y="92.4">8</text>
<text x="218.8" y="93.5">VDD</text>
<text x="231.5" y="93.5">CS</text>
<text x="237.2" y="94.9">6</text>
<text x="237.2" y="92.4">1</text>
<text x="89.3" y="100">25</text>
<text x="89.3" y="97.5">24</text>
<text x="94.4" y="101.1">SWDIO</text>
<text x="94.4" y="98.6">SWCLK</text>
<text x="112.5" y="96">GPIO17</text>
<text x="112.5" y="98.6">GPIO18</text>
<text x="112.5" y="101.1">GPIO19</text>
<text x="122.9" y="97.5">29</text>
<text x="122.9" y="100">30</text>
<text x="227.9" y="101.1">D1/DO</text>
<text x="229" y="98.6">D0/DI</text>
<text x="230.3" y="96">CLK</text>
<text x="237.2" y="100">2</text>
<text x="237.2" y="97.5">5</text>
<text x="89.3" y="105.1">53</text>
<text x="89.3" y="107.6">55</text>
<text x="94.4" y="106.2">QSPI_SD0</text>
<text x="112.5" y="103.7">GPIO20</text>
<text x="112.5" y="106.2">GPIO21</text>
<text x="122.9" y="102.5">31</text>
<text x="122.9" y="105.1">32</text>
<text x="122.9" y="107.6">34</text>
<text x="214.9" y="105.1">4</text>
<text x="218.8" y="106.2">GND</text>
<text x="225.2" y="106.2">D3/HOLD</text>
<text x="227.6" y="103.7">D2/WP</text>
<text x="237.2" y="105.1">7</text>
<text x="237.2" y="102.5">3</text>
<text x="89.3" y="112.7">51</text>
<text x="89.3" y="110.2">54</text>
<text x="94.4" y="113.8">QSPI_SD3</text>
<text x="94.4" y="111.3">QSPI_SD2</text>
<text x="94.4" y="108.7">QSPI_SD1</text>
<text x="112.5" y="108.7">GPIO22</text>
<text x="112.5" y="111.3">GPIO23</text>
<text x="112.5" y="113.8">GPIO24</text>
<text x="122.9" y="110.2">35</text>
<text x="122.9" y="112.7">36</text>
<text x="89.3" y="115.2">52</text>
<text x="89.3" y="117.8">56</text>
<text x="94.4" y="116.4">QSPI_SCLK</text>
<text x="94.4" y="118.9">QSPI_CS</text>
<text x="106.2" y="118.9">GPIO26/ADC0</text>
<text x="112.5" y="116.4">GPIO25</text>
<text x="122.9" y="115.2">37</text>
<text x="122.9" y="117.8">38</text>
<text x="86" y="125.4">E</text>
<text x="87.5" y="125.4">PAD</text>
<text x="89.3" y="122.9">19</text>
<text x="94.4" y="124">TESTEN</text>
<text x="106.2" y="121.4">GPIO27/ADC1</text>
<text x="106.2" y="124">GPIO28/ADC2</text>
<text x="122.9" y="120.3">39</text>
<text x="122.9" y="122.9">40</text>
<text x="122.9" y="125.4">41</text>
<text x="94.4" y="126.5">GND</text>
<text x="106.2" y="126.5">GPIO29/ADC3</text>
<text x="241.7" y="136.7">VCC</text>
<text x="241.7" y="139.2">DAT3/CS</text>
<text x="241.7" y="141.7">DAT2</text>
<text x="241.7" y="146.8">DAT0/SDO</text>
<text x="241.7" y="144.3">DAT1</text>
<text x="241.7" y="149.4">CLK/SCK</text>
<text x="241.7" y="151.9">CMD/SDI</text>
<text x="241.7" y="154.4">DET</text>
<text x="241.7" y="157">GND</text>
</g>
<g font-size="1.8" fill="#808080">
<text x="128.9" y="52.7">RX_GPS/3</text>
<text x="128.9" y="55.3">TX_GPS/3</text>
<text x="128.9" y="57.8">GPIO2/3</text>
<text x="42.8" y="65.4">AVDD</text>
<text x="128.9" y="60.4">GPIO3/3</text>
<text x="128.9" y="62.9">DAT2</text>
<text x="128.9" y="65.4">DAT1</text>
<text x="79.7" y="70.5">RESET</text>
<text x="128.9" y="68">GPIO6/3</text>
<text x="128.9" y="70.5">GPIO7/3</text>
<text x="67.2" y="75.6">USB_P</text>
<text x="128.9" y="73.1">SPI_1_MISO/3</text>
<text x="128.9" y="75.6">SPI_1_CS/3</text>
<text x="155.2" y="77.8">PIO must be contiguous</text>
<text x="245" y="76.2" transform="rotate(-90 245 76.2)">BOOT</text>
<text x="67" y="78.1">USB_N</text>
<text x="128.9" y="78.1">SPI_1_SCK/3</text>
<text x="128.9" y="80.7">SPI_1_MOSI/3</text>
<text x="128.9" y="83.2">LCD_RST/3</text>
<text x="155.1" y="81.6">but can fall back to SPI1</text>
<text x="157.4" y="79.7">for SDIO DAT pins</text>
<text x="128.9" y="85.8">LCD_BL/3</text>
<text x="128.9" y="88.3">SDA/2</text>
<text x="128.9" y="93.4">SPI_0_MISO/3</text>
<text x="128.9" y="95.9">SPI_0_CS/3</text>
<text x="128.9" y="90.8">SCL/2</text>
<text x="243.1" y="95.9">QSPI-CLK</text>
<text x="260.9" y="93.4">QSPI-CS</text>
<text x="79" y="98.4">SWDCK</text>
<text x="79.6" y="101">SWDIO</text>
<text x="128.9" y="98.4">SPI_0_SCK/3</text>
<text x="128.9" y="101">SPI_0_MOSI/3</text>
<text x="243.1" y="98.4">QSPI-0</text>
<text x="243.1" y="101">QSPI-1</text>
<text x="79.9" y="106.1">QSPI-0</text>
<text x="128.9" y="106.1">GPIO21</text>
<text x="128.9" y="103.5">GPIO20/3</text>
<text x="243.1" y="106.1">QSPI-3</text>
<text x="243.1" y="103.5">QSPI-2</text>
<text x="79.9" y="113.7">QSPI-3</text>
<text x="79.9" y="108.6">QSPI-1</text>
<text x="79.9" y="111.1">QSPI-2</text>
<text x="128.9" y="111.1">GPIO23</text>
<text x="128.9" y="108.6">GPIO22/3</text>
<text x="128.9" y="113.7">BATT_ALERT/2</text>
<text x="77.4" y="116.2">QSPI-CLK</text>
<text x="78.4" y="118.8">QSPI-CS</text>
<text x="128.9" y="118.8">ADC0/2</text>
<text x="128.9" y="116.2">GPIO25/3</text>
<text x="128.9" y="121.3">ADC1/3</text>
<text x="128.9" y="123.8">ADC2</text>
<text x="128.9" y="126.4">ADC3</text>
<text x="191.7" y="139.7" transform="rotate(-90 191.7 139.7)">BOOT</text>
<text x="226.6" y="139.1">GPIO21</text>
<text x="228.5" y="141.6">DAT2</text>
<text x="221.2" y="146.7">SPI_0_MISO/3</text>
<text x="222" y="149.2">SPI_0_SCK/3</text>
<text x="228.5" y="144.2">DAT1</text>
<text x="221.2" y="151.8">SPI_0_MOSI/3</text>
</g>
</svg>
